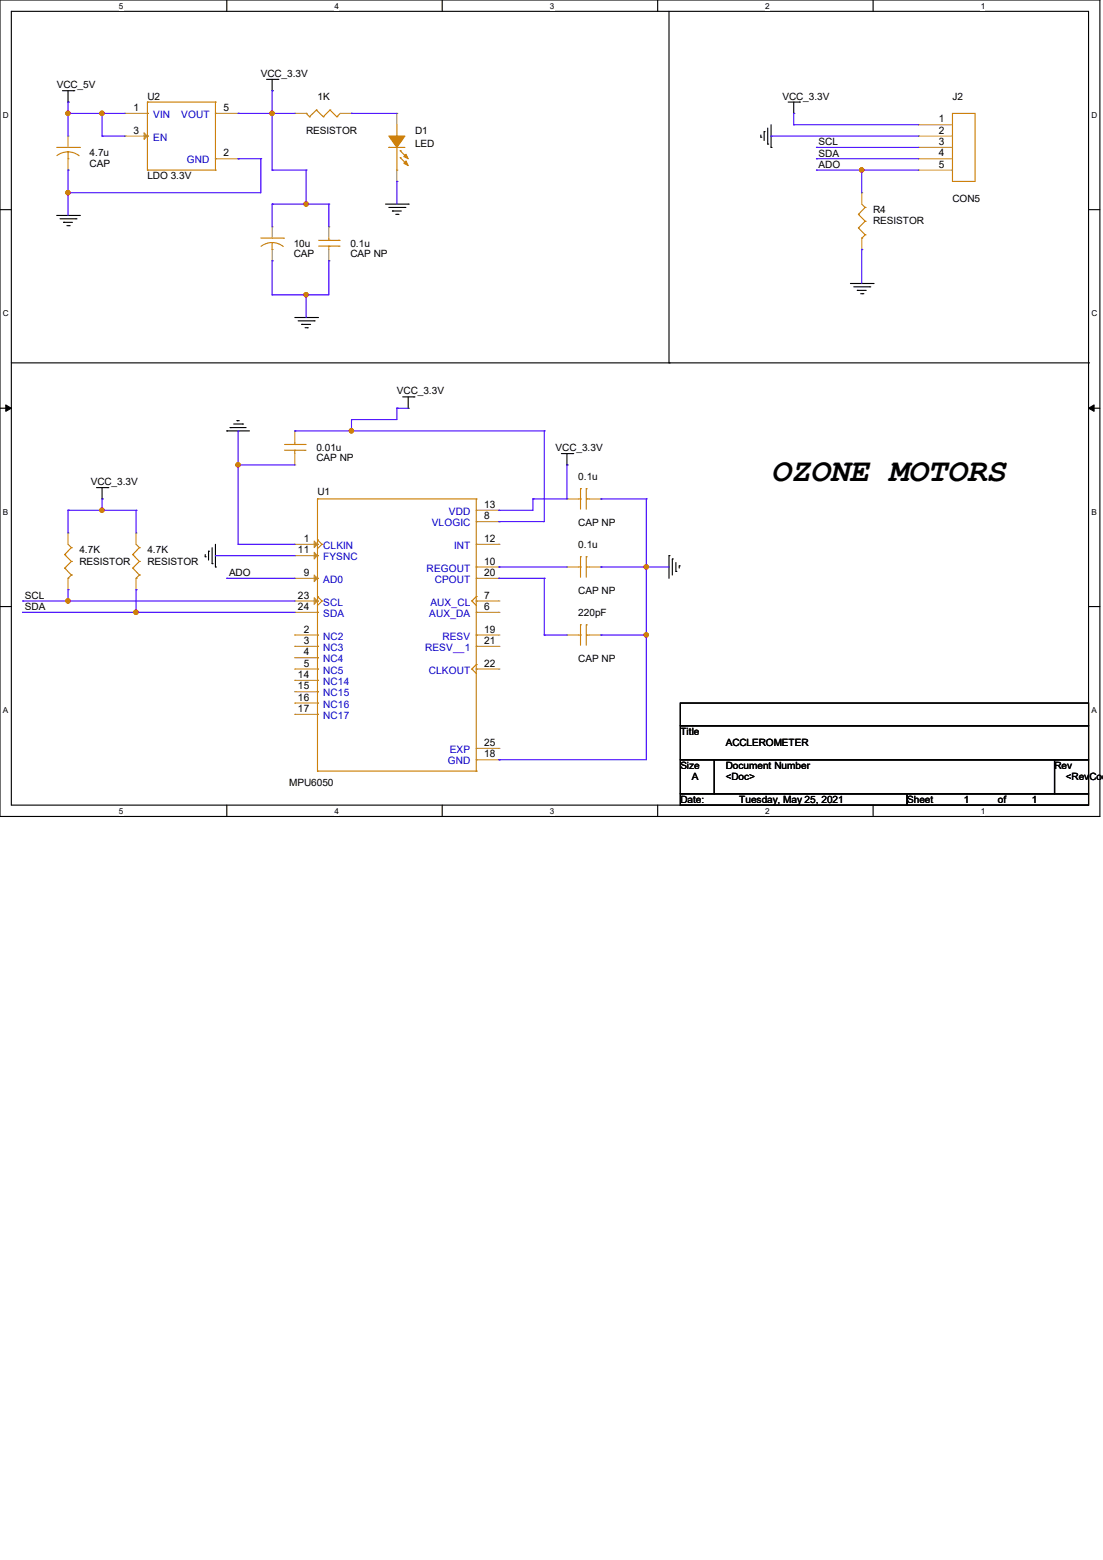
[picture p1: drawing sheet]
<svg xmlns="http://www.w3.org/2000/svg" width="210mm" height="297mm" viewBox="0 0 210 297" stroke-linecap="round" stroke-linejoin="round" font-family="sans-serif">
<path d="M0 0h209.4v155.4h-209.4zM2.2 2.2h205.1v151.1h-205.1z" fill="none" stroke="#000" stroke-width=".21"/>
<g fill="#fff">
<path d="M22.6 .3h.9v1.7h-.9z"/>
<path d="M22.6 153.5h.9v1.8h-.9z"/>
</g>
<path d="M43.2 0v2.2M43.2 153.3v2.1" fill="none" stroke="#000" stroke-width=".21"/>
<g fill="#fff">
<path d="M63.7 .3h.8v1.7h-.8z"/>
<path d="M63.7 153.5h.8v1.8h-.8z"/>
</g>
<path d="M84.2 0v2.2M84.2 153.3v2.1" fill="none" stroke="#000" stroke-width=".21"/>
<g fill="#fff">
<path d="M104.7 .3h.8v1.7h-.8z"/>
<path d="M104.7 153.5h.8v1.8h-.8z"/>
</g>
<path d="M125.2 0v2.2M125.2 153.3v2.1" fill="none" stroke="#000" stroke-width=".21"/>
<g fill="#fff">
<path d="M145.7 .3h.9v1.7h-.9z"/>
<path d="M145.7 153.5h.9v1.8h-.9z"/>
</g>
<path d="M166.2 0v2.2M166.2 153.3v2.1" fill="none" stroke="#000" stroke-width=".21"/>
<g fill="#fff">
<path d="M186.7 .3h.9v1.7h-.9z"/>
<path d="M186.7 153.5h.9v1.8h-.9z"/>
<path d="M.6 21h1.1v1.8h-1.1z"/>
<path d="M207.8 21h1.1v1.8h-1.1z"/>
<path d="M.6 58.8h1.1v1.7h-1.1z"/>
<path d="M207.8 58.8h1.1v1.7h-1.1z"/>
</g>
<path d="M0 39.9h2.2M207.3 39.9h2.1" fill="none" stroke="#000" stroke-width=".21"/>
<g fill="#fff">
<path d="M.6 96.6h1v1.7h-1z"/>
<path d="M207.8 96.6h1v1.7h-1z"/>
</g>
<path d="M0 77.7h2.2M207.3 77.7h2.1" fill="none" stroke="#000" stroke-width=".21"/>
<path d="M1.1 77.1l1.1 .6-1.1 .6zM207.3 77.7l1-.6v1.2z" fill="#000" stroke="#000" stroke-width=".19"/>
<g fill="#fff">
<path d="M.6 134.4h.9v1.7h-.9z"/>
<path d="M207.8 134.4h1v1.7h-1z"/>
</g>
<g fill="none" stroke="#000" stroke-width=".21">
<path d="M11.9 17.3h2.2M13 19.4h.1M13 17.3v2.1M14.1 17.3h.1M50.8 15.1h2.1M51.8 17.3h.1M51.8 15.1v2.2M52.9 15.1h.1M127.4 2.2v66.9M150.1 19.4h2.1M151.1 19.4v2.2M152.2 19.4h.1"/>
<path d="M73.4 38.9h4.3M74 39.5h3.1M77.1 39.5h.1M77.7 38.9h.1M144.9 26.1h.1M144.9 25.7v.4M145.5 25.1h.1M145.5 25.1v1.7M146.2 27.4h.1M146.2 24.4v3M146.8 28.1h.1M146.8 23.7v4.4"/>
<path d="M151.1 21.6h.1M10.8 41h4.3M11.4 41.7h3.1M12.1 42.3h.1M12.1 42.3h1.7M12.7 43h.5M13.2 43h.1M14.5 41.7h.1M15.1 41h.1M74.7 40.2h.1M74.7 40.2h1.7M75.4 40.8h.4"/>
<path d="M75.8 40.8h.1M161.9 54h4.3M162.6 54.6h3M163.2 55.3h.1M163.2 55.3h1.7M163.9 55.9h.4M164.3 55.9h.1M165.6 54.6h.1M166.2 54h.1M2.2 69.1h205.1M56.1 60.5h4.4M56.8 61.1h3"/>
<path d="M57.4 61.8h.1M57.4 61.8h1.7M58.1 62.4h.4M58.5 62.4h.1M59.8 61.1h.1M60.5 60.5h.1M76.7 75.6h2.1M77.7 77.7h.1M77.7 75.6v2.1M78.8 75.6h.1M127.4 69.1h.1M207.3 69.1h.1"/>
<path d="M18.4 92.8h2.1M19.4 95h.1M19.4 92.8v2.2M20.5 92.8h.1M43.2 82h.1M43.2 82h4.3M43.8 81.4h.1M43.8 81.4h3.1M44.5 80.7h1.7M45.1 80.1h.1M45.1 80.1h.5M46.2 80.7h.1"/>
<path d="M106.9 86.4h2.2M107.9 88.5h.1M107.9 86.4v2.1M109.1 86.4h.1M0 115.5h2.2M39.1 106h.1M39.1 105.6v.4M39.7 104.9h.1M39.7 104.9v1.7M40.4 107.3h.1M40.4 104.3v3M41 107.9h.1"/>
<path d="M41 103.6v4.3M127.4 105.8h.1M127.4 105.8v4.3M128 106.4h.1M128 106.4v3.1M128.7 108.8h.1M128.7 107.1v1.7M129.3 107.7h.1M129.3 107.7v.5M207.3 115.5h2.1M129.5 133.9h77.8v4.3h-77.8zM129.5 138.2h77.8v6.5h-77.8z"/>
<path d="M129.5 144.7h6.5v6.4h-6.5zM129.5 151.1h43.2v2.2h-43.2zM136 144.7h64.8v6.4h-64.8zM172.7 151.1h34.6v2.2h-34.6zM200.8 144.7h6.5v6.4h-6.5z"/>
</g>
<g fill="none" stroke="#cc8006" stroke-width=".21">
<path d="M28.1 19.4h.1M28.1 19.4h12.9M28.1 19.4v13M41 19.4h.1M41 19.4v13M10.8 28.1h4.3M13 30.2h.1M13 28.9l1.3 .3 .8 .5M13 28.9l-1 .1-1.2 .6M13 28.9v1.3M15.1 28.1h.1M28.1 32.4h.1"/>
<path d="M28.1 21.6h.1M28.1 25.9h.1M28.1 32.4h12.9M41 32.4h.1M41 30.2h.1M41 21.6h.1M58.3 21.6h.1M58.3 21.6l.6 .6M58.9 22.2h.1M60.2 21h.1M60.2 21l1.4 1.2M60.2 21l-1.3 1.2"/>
<path d="M61.6 22.2h.1M62.8 21h.1M62.8 21l1.3 1.2M62.8 21l-1.2 1.2M64.1 22.2h.1M64.8 21.6l-.7 .6M74 28.1h.1M74 28.1h3.1M75.6 25.9h.1M75.6 32.4h.1M75.6 23.7v2.2M75.6 28.1v4.3"/>
<path d="M76.2 28.7h.1M76.2 30h.1M76.2 28.7l1.3 1.3M76.2 30l1.3 1.3M164.1 38.9l.6 .6M164.7 39.5h.1M164.7 39.5l-1.3 1.3M181.4 21.6h4.3v12.9h-4.3zM49.7 45.3h4.3M51.8 47.5h.1M51.8 46.2l1.3 .3 .8 .4M51.8 46.2l-.9 .1-1.2 .6"/>
<path d="M51.8 46.2v1.3M54 45.3h.1M60.7 46.9h3.9M60.7 45.8h3.9M62.6 45.8h.1M62.6 46.9h.1M62.6 45.3v.5M62.6 46.9v.6M64.6 46.9h.1M64.6 45.8h.1M163.4 40.8h.1M163.4 43.4h.1"/>
<path d="M163.4 40.8l1.3 1.3M163.4 43.4l1.3 1.3M164.1 45.3h.1M164.7 42.1h.1M164.7 44.7h.1M164.7 42.1l-1.3 1.3M164.7 44.7l-.6 .6M54.2 85.7h3.9M54.2 84.6h3.9M56.1 84.6h.1M56.1 85.7h.1M56.1 84.2v.4"/>
<path d="M56.1 85.7v.7M58.1 85.7h.1M58.1 84.6h.1M60.5 95h.1M60.5 95h30.2M60.5 95v51.8M90.7 95h.1M90.7 99.3h.1M90.7 97.2h.1M90.7 95v51.8M110.1 95h.4M110.5 95h.1"/>
<path d="M110.5 93h.1M110.5 93v3.9M111.6 93h.1M111.6 95h.1M111.6 93v3.9M111.6 95h.7M12.3 105.6h.1M12.3 108.2h.1M12.3 105.6l1.3 1.3M12.3 108.2l1.3 1.3M13 110.1h.1M13 103.6l.6 .7"/>
<path d="M13.6 104.3h.1M13.6 106.9h.1M13.6 109.5h.1M13.6 104.3l-1.3 1.3M13.6 106.9l-1.3 1.3M13.6 109.5l-.6 .6M25.3 105.6h.1M25.3 108.2h.1M25.3 105.6l1.2 1.3M25.3 108.2l1.2 1.3M25.9 110.1h.1M25.9 103.6l.6 .7"/>
<path d="M26.5 104.3h.1M26.5 106.9h.1M26.5 109.5h.1M26.5 104.3l-1.2 1.3M26.5 106.9l-1.2 1.3M26.5 109.5l-.6 .6M60.5 110.1h.1M60.5 102.8h.1M60.5 103.6h.1M60.5 116.6h.1M60.5 113.6h.1M60.5 114.4h.1"/>
<path d="M60.5 105.8h.1M60.5 102.8l.8 .8M60.5 113.6l.8 .8M61.3 103.6h.1M61.3 114.4h.1M61.3 103.6l-.8 .9M61.3 114.4l-.8 .9M89.8 114.4h.1M89.8 114.4l.9 .9M90.7 107.9h.1M90.7 116.6h.1M90.7 110.1h.1"/>
<path d="M90.7 113.6h.1M90.7 114.4h.1M90.7 103.6h.1M90.7 113.6l-.9 .8M110.1 107.9h.4M110.5 107.9h.1M110.5 106h.1M110.5 119h.1M110.5 106v3.9M110.5 119v3.9M111.6 106h.1M111.6 107.9h.1"/>
<path d="M111.6 119h.1M111.6 107.9h.7M111.6 106v3.9M111.6 119v3.9M60.5 120.9h.1M60.5 127.4h.1M60.5 123.1h.1M60.5 125.2h.1M60.5 129.5h.1M60.5 136h.1M60.5 131.7h.1M60.5 133.9h.1"/>
<path d="M89.8 127.4h.1M89.8 127.4l.9 .8M90.7 120.9h.1M90.7 126.5h.1M90.7 127.4h.1M90.7 123.1h.1M90.7 126.5l-.9 .9M110.1 120.9h.4M110.5 120.9h.1M111.6 120.9h.1M111.6 120.9h.7M60.5 146.8h.1"/>
<path d="M60.5 146.8h30.2M90.7 146.8h.1M90.7 144.7h.1M90.7 142.5h.1"/>
</g>
<g fill="none" stroke="#a84" stroke-width=".21">
<path d="M13 25.9h.1M13 32.4h.1M13 25.9v2.2M13 30.2v2.2M23.7 21.6h.1M23.7 25.9h.1M23.7 21.6h4.4M23.7 25.9h4.4M41 21.6h4.3M41 30.2h4.3M45.3 30.2h.1M45.3 21.6h.1"/>
<path d="M56.1 21.6h.1M56.1 21.6h2.2M64.8 21.6h2.1M66.9 21.6h.1M75.6 21.6h.1M75.6 34.5h.1M75.6 21.6v2.1M75.6 32.4v2.1M164.1 36.7h.1M164.1 36.7v2.2M174.9 23.7h.1M174.9 25.9h.1"/>
<path d="M174.9 28.1h.1M174.9 30.2h.1M174.9 32.4h.1M174.9 30.2h6.5M174.9 25.9h6.5M174.9 23.7h6.5M174.9 28.1h6.5M174.9 32.4h6.5M51.8 43.2h.1M51.8 49.7h.1M51.8 43.2v2.1M51.8 47.5v2.2"/>
<path d="M62.6 43.2h.1M62.6 49.7h.1M62.6 43.2v2.1M62.6 47.5v2.2M164.1 47.5h.1M164.1 45.3v2.2M56.1 82h.1M56.1 88.5h.1M56.1 82v2.2M56.1 86.4v2.1M90.7 99.3h4.3M90.7 97.2h4.3"/>
<path d="M95 99.3h.1M95 97.2h.1M107.9 95h.1M107.9 95h2.2M112.3 95h2.1M114.4 95h.1M13 101.5h.1M13 112.3h.1M13 101.5v2.1M13 110.1v2.2M25.9 101.5h.1M25.9 112.3h.1"/>
<path d="M25.9 101.5v2.1M25.9 110.1v2.2M56.1 103.6h.1M56.1 110.1h.1M56.1 105.8h.1M56.1 114.4h.1M56.1 116.6h.1M56.1 103.6h4.4M56.1 116.6h4.4M56.1 114.4h4.4M56.1 110.1h4.4M56.1 105.8h4.4"/>
<path d="M90.7 107.9h4.3M90.7 103.6h4.3M90.7 116.6h4.3M90.7 114.4h4.3M90.7 110.1h4.3M95 116.6h.1M95 114.4h.1M95 107.9h.1M95 103.6h.1M95 110.1h.1M107.9 107.9h.1M107.9 107.9h2.2"/>
<path d="M112.3 107.9h2.1M114.4 107.9h.1M56.1 120.9h.1M56.1 123.1h.1M56.1 125.2h.1M56.1 127.4h.1M56.1 129.5h.1M56.1 131.7h.1M56.1 133.9h.1M56.1 136h.1M56.1 120.9h4.4M56.1 123.1h4.4"/>
<path d="M56.1 125.2h4.4M56.1 127.4h4.4M56.1 129.5h4.4M56.1 131.7h4.4M56.1 133.9h4.4M56.1 136h4.4M90.7 120.9h4.3M90.7 123.1h4.3M90.7 127.4h4.3M95 120.9h.1M95 123.1h.1M95 127.4h.1"/>
<path d="M107.9 120.9h.1M107.9 120.9h2.2M112.3 120.9h2.1M114.4 120.9h.1M90.7 144.7h4.3M90.7 142.5h4.3M95 144.7h.1M95 142.5h.1"/>
</g>
<g fill="#cc8006" stroke="#cc8006" stroke-width=".21">
<path d="M74 25.9h3.1l-1.5 2.2z" fill-rule="evenodd"/>
<path d="M77.3 30.6l.4 .9-.8-.4z" fill-rule="evenodd"/>
<path d="M76.9 29.8l.4-.4 .4 .8z" fill-rule="evenodd"/>
</g>
<g fill="#a84" stroke="#a84" stroke-width=".21">
<path d="M27.4 25.3l.7 .6-.7 .6z"/>
<path d="M59.8 103l.7 .6-.7 .7z"/>
<path d="M59.8 109.5l.7 .6-.7 .6z"/>
<path d="M59.8 105.2l.7 .6-.7 .6z"/>
<path d="M59.8 113.8l.7 .6-.7 .7z"/>
</g>
<g fill="none" stroke="#4200ff" stroke-width=".21">
<path d="M13 19.4h.1M13 19.4v6.5M51.8 17.3h.1M51.8 17.3v15.1M13 21.6h.1M13 32.4h.1M13 36.7h.1M13 32.4v8.6M13 21.6h10.7M19.4 25.9h.1M19.4 21.6h.1M19.4 25.9h4.3"/>
<path d="M19.4 21.6v4.3M45.3 30.2h.1M45.3 21.6h.1M45.3 21.6h10.8M45.3 30.2h4.4M49.7 30.2h.1M49.7 30.2v6.5h-36.7M51.8 21.6h.1M51.8 38.9h.1M51.8 32.4h.1M51.8 38.9v4.3M51.8 38.9h10.8"/>
<path d="M51.8 32.4h6.5M58.3 32.4h.1M58.3 38.9h.1M58.3 32.4v6.5M62.6 38.9h.1M62.6 38.9v4.3M66.9 21.6h.1M66.9 21.6h8.7M75.6 34.5h.1M75.6 34.5v4.4M146.8 25.9h.1M146.8 25.9h28.1"/>
<path d="M151.1 23.7h.1M151.1 21.6h.1M151.1 23.7h23.8M151.1 21.6v2.1M155.4 32.4h.1M155.4 30.2h.1M155.4 28.1h.1M155.4 30.2h19.5M155.4 32.4h19.5M155.4 28.1h19.5M164.1 32.4h.1M164.1 32.4v4.3"/>
<path d="M51.8 49.7h.1M51.8 56.1h.1M51.8 49.7v6.4M58.3 56.1h.1M58.3 56.1v4.4M62.6 49.7h.1M62.6 49.7v6.4h-10.8M164.1 47.5h.1M164.1 47.5v6.5M66.9 79.9h.1M66.9 79.9v2.1M75.6 77.7h.1"/>
<path d="M75.6 77.7v2.2h-8.7M75.6 77.7h2.1M13 97.2h.1M13 97.2v4.3M13 97.2h12.9M19.4 95h.1M19.4 97.2h.1M19.4 95v2.2M25.9 97.2h.1M25.9 97.2v4.3M45.3 82h.1M45.3 88.5h.1"/>
<path d="M45.3 82v21.6M45.3 88.5h10.8M56.1 82h.1M56.1 82h47.5M66.9 82h.1M95 99.3h.1M95 97.2h.1M101.5 95h.1M101.5 95v2.2h-6.5M103.6 82h.1M103.6 82v17.3h-8.6M107.9 88.5h.1"/>
<path d="M107.9 88.5v6.5h-6.4M114.4 95h.1M114.4 95h8.7M123.1 95h.1M123.1 95v49.7h-28.1M4.3 114.4h.1M4.3 116.6h.1M4.3 114.4h51.8M4.3 116.6h51.8M13 112.3h.1M13 114.4h.1M13 112.3v2.1"/>
<path d="M25.9 112.3h.1M25.9 116.6h.1M25.9 112.3v4.3M41 105.8h.1M41 105.8h15.1M43.2 110.1h.1M43.2 110.1h12.9M45.3 103.6h.1M45.3 103.6h10.8M95 107.9h.1M95 110.1h.1M95 110.1h8.6"/>
<path d="M95 107.9h12.9M103.6 110.1h.1M103.6 110.1v10.8M114.4 107.9h.1M114.4 107.9h13M123.1 107.9h.1M103.6 120.9h.1M103.6 120.9h4.3M114.4 120.9h.1M114.4 120.9h8.7M123.1 120.9h.1M95 144.7h.1"/>
</g>
<g fill="#f00" stroke="#f00" stroke-width=".21">
<circle cx="12.9" cy="21.6" r=".4"/>
<circle cx="19.4" cy="21.6" r=".4"/>
<circle cx="12.9" cy="36.7" r=".4"/>
<circle cx="51.8" cy="21.6" r=".4"/>
<circle cx="58.3" cy="38.8" r=".4"/>
<circle cx="58.3" cy="56.1" r=".4"/>
<circle cx="45.3" cy="88.5" r=".4"/>
<circle cx="66.9" cy="82" r=".4"/>
<circle cx="12.9" cy="114.4" r=".4"/>
<circle cx="25.9" cy="116.6" r=".4"/>
<circle cx="19.4" cy="97.1" r=".4"/>
<circle cx="123" cy="120.9" r=".4"/>
<circle cx="123" cy="107.9" r=".4"/>
<circle cx="164.1" cy="32.4" r=".4"/>
</g>
<text font-size="6.2" x="146.8" y="91.6">OZONE MOTORS</text>
<g font-size="1.9">
<text x="10.8" y="16.8">VCC_5V</text>
<text x="49.7" y="14.6">VCC_3.3V</text>
<text x="25.4" y="21.1">1</text>
<text x="28.1" y="19">U2</text>
<text x="42.5" y="21.1">5</text>
<text x="60.5" y="19">1K</text>
<text x="149" y="19">VCC_3.3V</text>
<text x="178.7" y="23.3">1</text>
<text x="181.4" y="19">J2</text>
<text x="17.1" y="29.8">4.7u</text>
<text x="25.4" y="25.4">3</text>
<text x="42.5" y="29.8">2</text>
<text x="58.3" y="25.4">RESISTOR</text>
<text x="79" y="25.4">D1</text>
<text x="79" y="28">LED</text>
<text x="155.9" y="29.8">SDA</text>
<text x="155.9" y="27.6">SCL</text>
<text x="178.7" y="25.4">2</text>
<text x="178.7" y="27.6">3</text>
<text x="178.7" y="29.8">4</text>
<text x="17.1" y="31.7">CAP</text>
<text x="28.1" y="34.1">LDO 3.3V</text>
<text x="155.9" y="32">ADO</text>
<text x="178.7" y="31.9">5</text>
<text x="166.2" y="40.6">R4</text>
<text x="181.4" y="38.4">CON5</text>
<text x="55.9" y="47">10u</text>
<text x="66.7" y="47">0.1u</text>
<text x="166.2" y="42.7">RESISTOR</text>
<text x="55.9" y="49">CAP</text>
<text x="66.7" y="49">CAP NP</text>
<text x="75.6" y="75.1">VCC_3.3V</text>
<text x="60.2" y="85.9">0.01u</text>
<text x="60.2" y="87.8">CAP NP</text>
<text x="105.8" y="85.9">VCC_3.3V</text>
<text x="17.3" y="92.4">VCC_3.3V</text>
<text x="60.5" y="94.3">U1</text>
<text x="110.1" y="91.3">0.1u</text>
<text x="92.2" y="98.8">8</text>
<text x="92.2" y="96.7">13</text>
<text x="110.1" y="100.2">CAP NP</text>
<text x="15.1" y="105.3">4.7K</text>
<text x="15.1" y="107.5">RESISTOR</text>
<text x="28.1" y="105.3">4.7K</text>
<text x="28.1" y="107.5">RESISTOR</text>
<text x="56.7" y="105.3">11</text>
<text x="57.8" y="103.2">1</text>
<text x="92.2" y="107.5">10</text>
<text x="92.2" y="103.2">12</text>
<text x="110.1" y="104.3">0.1u</text>
<text x="43.6" y="109.7">ADO</text>
<text x="56.7" y="114">23</text>
<text x="57.8" y="109.6">9</text>
<text x="92.2" y="114">7</text>
<text x="92.2" y="109.6">20</text>
<text x="110.1" y="113.1">CAP NP</text>
<text x="4.7" y="114">SCL</text>
<text x="4.7" y="116.2">SDA</text>
<text x="56.7" y="116.1">24</text>
<text x="92.2" y="116.1">6</text>
<text x="110.1" y="117.2">220pF</text>
<text x="57.8" y="120.4">2</text>
<text x="57.8" y="122.6">3</text>
<text x="57.8" y="124.8">4</text>
<text x="92.2" y="120.4">19</text>
<text x="92.2" y="122.6">21</text>
<text x="56.7" y="129.1">14</text>
<text x="56.7" y="131.2">15</text>
<text x="57.8" y="126.9">5</text>
<text x="92.2" y="126.9">22</text>
<text x="110.1" y="126.1">CAP NP</text>
<text x="56.7" y="133.4">16</text>
<text x="56.7" y="135.6">17</text>
<text x="92.2" y="142">25</text>
<text x="129.5" y="139.9">Title</text>
<text x="138.2" y="142">ACCLEROMETER</text>
<text x="55.1" y="149.6">MPU6050</text>
<text x="92.2" y="144.2">18</text>
<text x="129.5" y="146.3">Size</text>
<text x="131.7" y="148.5">A</text>
<text x="138.2" y="146.3">Document Number</text>
<text x="138.2" y="148.5">&lt;Doc&gt;</text>
<text x="200.8" y="146.3">Rev</text>
<text x="202.9" y="148.5">&lt;RevCode</text>
<text x="129.5" y="152.8">Date:</text>
<text x="140.8" y="152.8">Tuesday, May 25, 2021</text>
<text x="172.7" y="152.8">Sheet</text>
<text x="183.5" y="152.8">1</text>
<text x="190" y="152.8">of</text>
<text x="196.5" y="152.8">1</text>
</g>
<g font-size="1.9" fill="#00c">
<text x="29.2" y="22.5">VIN</text>
<text x="34.5" y="22.5">VOUT</text>
<text x="29.2" y="26.8">EN</text>
<text x="35.6" y="31.1">GND</text>
<text x="82.2" y="100.2">VLOGIC</text>
<text x="85.5" y="98">VDD</text>
<text x="61.6" y="104.5">CLKIN</text>
<text x="61.6" y="106.7">FYSNC</text>
<text x="86.5" y="104.5">INT</text>
<text x="61.6" y="111">AD0</text>
<text x="81.2" y="108.8">REGOUT</text>
<text x="82.8" y="111">CPOUT</text>
<text x="61.6" y="115.3">SCL</text>
<text x="61.6" y="117.5">SDA</text>
<text x="81.7" y="117.5">AUX_DA</text>
<text x="82" y="115.3">AUX_CL</text>
<text x="61.6" y="121.8">NC2</text>
<text x="61.6" y="124">NC3</text>
<text x="80.9" y="124">RESV__1</text>
<text x="84.2" y="121.8">RESV</text>
<text x="61.6" y="126.1">NC4</text>
<text x="61.6" y="128.3">NC5</text>
<text x="61.6" y="130.4">NC14</text>
<text x="81.7" y="128.3">CLKOUT</text>
<text x="61.6" y="132.6">NC15</text>
<text x="61.6" y="134.7">NC16</text>
<text x="61.6" y="136.9">NC17</text>
<text x="85.6" y="143.4">EXP</text>
<text x="85.3" y="145.5">GND</text>
</g>
<g font-size="1.6">
<text x="22.6" y="1.7">5</text>
<text x="63.7" y="1.7">4</text>
<text x="104.7" y="1.7">3</text>
<text x="145.7" y="1.7">2</text>
<text x="186.7" y="1.7">1</text>
<text x=".6" y="22.4">D</text>
<text x="207.8" y="22.4">D</text>
<text x=".6" y="60.2">C</text>
<text x="207.8" y="60.2">C</text>
<text x=".6" y="98">B</text>
<text x="207.8" y="98">B</text>
<text x=".6" y="135.8">A</text>
<text x="207.8" y="135.8">A</text>
<text x="22.6" y="154.9">5</text>
<text x="63.7" y="154.9">4</text>
<text x="104.7" y="154.9">3</text>
<text x="145.7" y="154.9">2</text>
<text x="186.7" y="154.9">1</text>
</g>
</svg>
